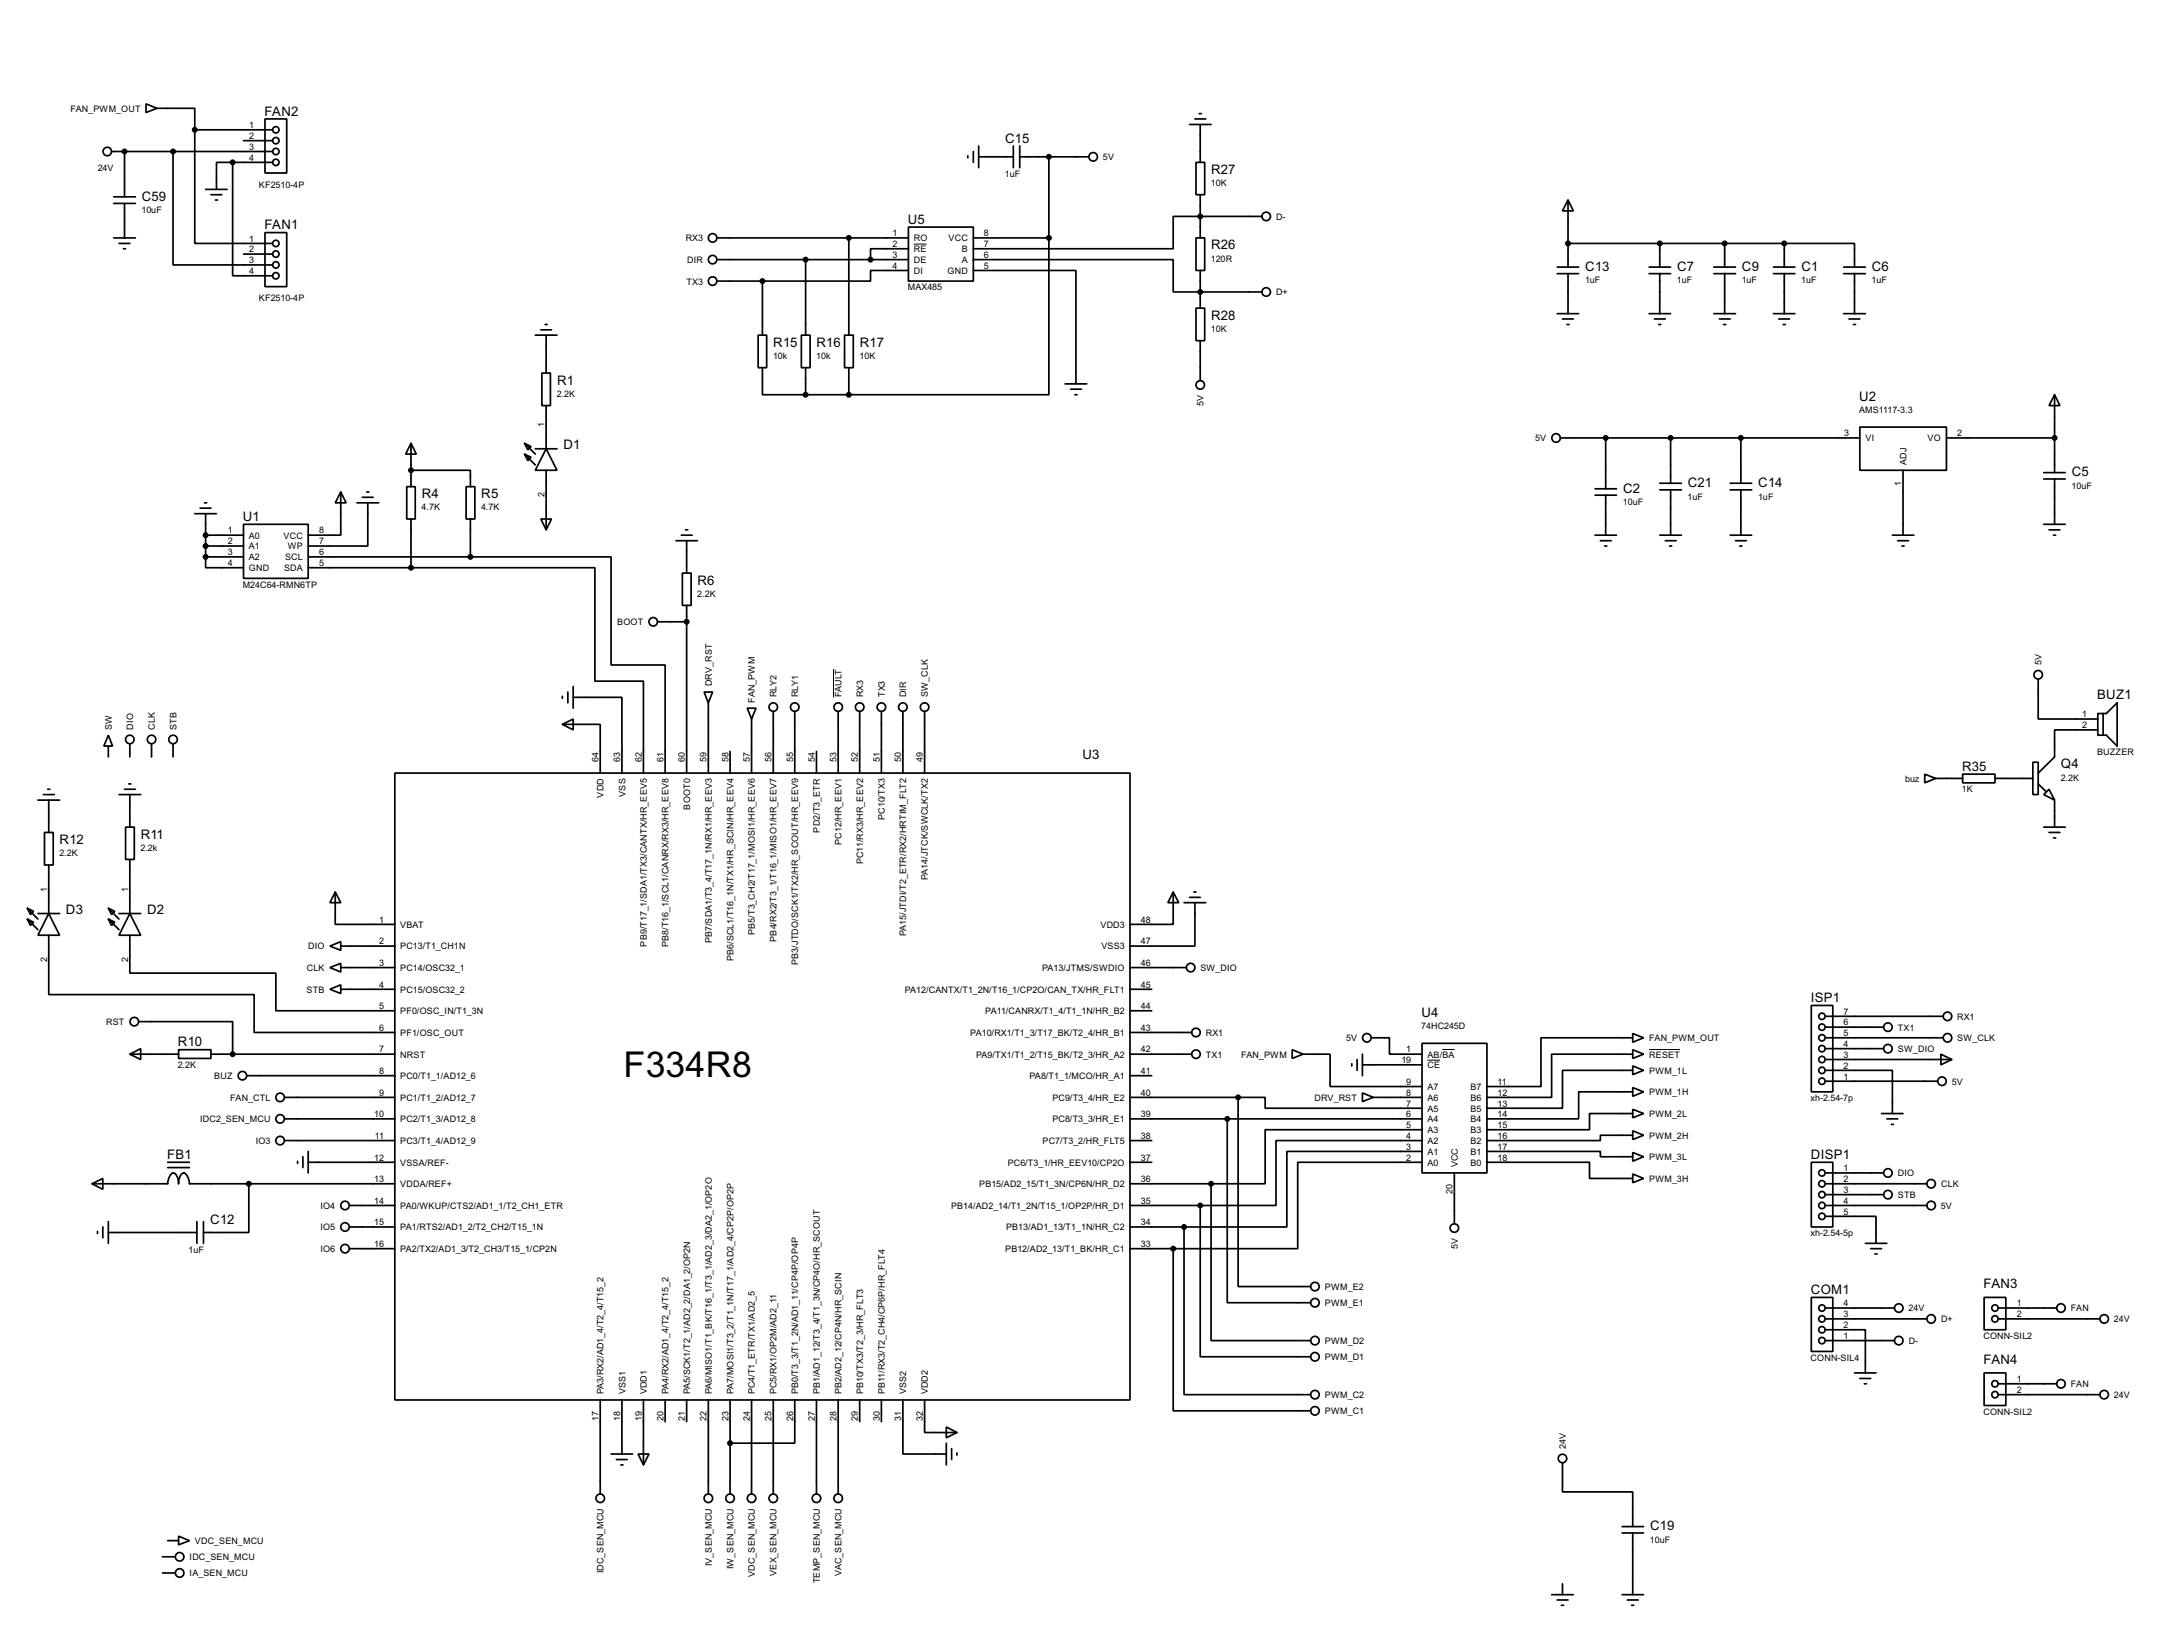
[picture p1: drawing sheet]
<svg xmlns="http://www.w3.org/2000/svg" width="510mm" height="383mm" viewBox="0 0 510 383" stroke-linecap="round" stroke-linejoin="round" font-family="sans-serif">
<g fill="none" stroke="#000" stroke-width=".4">
<path d="M26.2 35.6h37.9M29.3 35.6v10.7M34.3 24.4l2.6 1.1-2.6 1zM36.9 25.5h8.9v5M40.7 35.6v26.7h23.4M45.8 30.5v26.7h18.3M45.8 30.5h18.3M54.7 38.2h-3.8v6.3M54.7 38.2v26.6h9.4M54.7 38.2h9.4M57.2 33.1h6.9M62.3 28h5.1v12.7h-5.1z"/>
<path d="M227.4 36.6v.5M228.7 35.6v2.6M229.9 36.9h8.2M229.9 34.3v5.1M238.1 34.3v5.1M239.6 36.9h16.2M239.6 34.3v5.1M246.4 36.9v19M279.5 29.3h5M280.7 28h2.6M281 38.2h2v7.6h-2zM281.7 26.7h.5"/>
<path d="M282 29.3v8.9M26.7 55.9h5.1M26.7 46.3h5.1M26.7 47.8h5.1M28 57.2h2.5M29 58.5h.5M29.3 47.8v8.1M48.3 44.5h5.1M49.6 45.8h2.5M50.6 47h.5M57.2 59.7h6.9M62.3 54.7h5.1v12.7h-5.1z"/>
<path d="M168.5 55.9h44.9M199.4 55.9v22.9M213.4 53.4h15.3v12.7h-15.3zM213.4 58.5h-8.9v2.5M228.7 55.9h17.7M246.4 55.9v36.9h-47M281 55.9h2v7.7h-2zM282 45.8v10.1M296.5 50.9h-20.9v7.6h-46.9M368.4 47l1.2 2.6h-2.5zM368.4 47v15.8M368.4 57.2h50.8"/>
<path d="M389.9 57.2v5.6M405.2 57.2v5.6M419.2 57.2h16.5v5.6M419.2 57.2v5.6M125.8 78.8h5.1M127.1 77.5h2.5M128.1 76.3h.5M128.3 78.8v8.9M168.5 61h44.9M168.5 66.1h10.6M178.1 78.8h2v7.6h-2zM179.1 66.1v12.7"/>
<path d="M188.3 78.8h2v7.6h-2zM189.3 61v17.8M198.4 78.8h2.1v7.6h-2.1zM213.4 63.6h-8.9v2.5h-25.4M228.7 63.6h24.1v26.6M228.7 61h46.9v7.6h20.9M281 72.4h2v7.7h-2zM282 63.6v8.8M365.8 64.3h5.1M365.8 62.8h5.1M365.8 73.7h5.1M367.1 75h2.5"/>
<path d="M368.1 76.3h.5M368.4 64.3v9.4M387.4 64.3h5.1M387.4 62.8h5.1M387.4 73.7h5.1M388.7 75h2.5M389.7 76.3h.5M389.9 64.3v9.4M402.6 64.3h5.1M402.6 62.8h5.1M402.6 73.7h5.1M403.9 75h2.6"/>
<path d="M404.9 76.3h.5M405.2 64.3v9.4M416.6 64.3h5.1M416.6 62.8h5.1M416.6 73.7h5.1M417.9 75h2.5M418.9 76.3h.5M419.2 64.3v9.4M433.1 64.3h5.1M433.1 62.8h5.1M433.1 73.7h5.1M434.4 75h2.5"/>
<path d="M435.4 76.3h.5M435.7 64.3v9.4M127.3 87.7h2v7.6h-2zM128.3 95.3v10.2M179.1 86.4v6.4h10.2M189.3 86.4v6.4M189.3 92.8h10.1M199.4 86.4v6.4M250.2 90.2h5.1M251.5 91.5h2.6M252.5 92.8h.5M282 80.1v9.4"/>
<path d="M482.7 92.8l1.2 2.5h-2.5zM482.7 92.8v18.3M47 119.4h2.6M48.1 118.2h.5M80.1 115.6l1.2 2.6h-2.5zM80.1 115.6v10.2h-7.7M83.9 118.2h5.1M85.1 116.9h2.6M86.2 115.6h.5M86.4 118.2v10.1h-14M95.6 114.4h2v7.6h-2zM96.6 104.2l1.2 2.5h-2.5z"/>
<path d="M96.6 110.5h13.9v3.9M96.6 104.2v10.2M109.5 114.4h2.1v7.6h-2.1zM123.2 104.2l1.6 .8-.8 .7zM123.2 106.7l1.6 .8-.8 .8zM123.2 104.2l2.6 2.5M123.2 106.7l2.6 2.6M125.8 105.5h5.1M128.3 105.5l2.6 5h-5.1zM128.3 110.5v14M366.6 102.9h70.3M374.7 114.9h5.1"/>
<path d="M374.7 116.4h5.1M377.2 102.9v12M377.2 116.4v9.4M389.9 113.6h5.1M389.9 115.1h5.1M392.5 102.9v10.7M392.5 115.1v10.7M406.5 113.6h5M406.5 115.1h5M409 102.9v10.7M409 115.1v10.7M436.9 100.4h20.4v10.1h-20.4z"/>
<path d="M447.1 110.5v15.3M457.3 102.9h25.4M480.1 111.1h5.1M480.1 112.6h5.1M482.7 112.6v10.6M45.8 120.7h5.1M48.3 130.9v2.5h8.9M48.3 130.9h8.9M48.3 120.7v10.2M48.3 128.3h8.9M48.3 125.8h8.9M57.2 123.2h15.2v12.7h-15.2z"/>
<path d="M72.4 130.9h38.1M72.4 133.4h24.2M96.6 133.4h43.2v26.7h11.4v21.6M96.6 122v11.4M110.5 130.9h33.1v25.4h12.7v25.4M110.5 122v8.9M127.1 122h2.5l-1.3 2.5zM158.8 127.1h5.1M160.1 125.8h2.5M160.3 134.7h2.1v7.6h-2.1zM161.1 124.5h.5M161.3 127.1v7.6"/>
<path d="M374.7 125.8h5.1M376 127.1h2.5M377 128.3h.5M389.9 125.8h5.1M391.2 127.1h2.6M392.2 128.3h.5M406.5 125.8h5M407.7 127.1h2.6M408.7 128.3h.5M444.6 125.8h5M445.8 127.1h2.6M446.8 128.3h.5"/>
<path d="M480.1 123.2h5.1M481.4 124.5h2.5M482.4 125.8h.5M154.5 146.1h6.8M161.3 142.3v39.4M478.8 159.6v9.4h14M25.5 172.8l1 2.5h-2.1zM25.5 175.3v2.6M30.5 174.8v3.1M35.6 174.8v3.1M40.7 174.8v3.1M132.1 170.2l2.6-1.2v2.5z"/>
<path d="M132.1 170.2h8.9v11.5M132.1 163.6v.5M133.4 162.6v2.6M134.7 163.9h11.4v17.8M134.7 161.3v5.1M165.4 162.6h2l-1 2.6zM166.4 165.2v16.5M171.5 176.6v5.1M175.6 166.4h2l-1 2.6zM176.6 169v12.7M181.7 167.2v14.5M186.7 167.2v14.5"/>
<path d="M191.8 176.6v5.1M196.9 167.2v14.5M202 167.2v14.5M207.1 167.2v14.5M212.1 167.2v14.5M217.2 167.2v14.5M477.6 179.1h1.2v7.6h-1.2zM492.8 167.7h1.3v5.1h-1.3zM492.8 171.5h-10.1v6.4l-3.9 3.8M494.1 167.7h.7l2.6-2.5v10.1l-2.6-2.5h-.7M8.9 188h5.1M10.2 186.7h2.6"/>
<path d="M10.5 195.6h2v7.7h-2zM11.2 185.5h.5M11.5 188v7.6M28 186.7h5.1M29.3 185.5h2.5M29.5 194.4h2.1v7.6h-2.1zM30.3 184.2h.5M30.5 186.7v7.7M92.8 181.7h172.7v147.3h-172.7zM452.2 181.9l2.5 1-2.5 1.1zM454.7 182.9h6.4M461.1 181.9h7.6v2.1h-7.6z"/>
<path d="M468.7 182.9h8.9M478.8 184.2l1.8 1.8M480.1 186.7l1.3-1.2 1.3 2.5zM480.1 194.4h5.1M481.4 195.6h2.5M482.4 196.9h.5M482.7 188v6.4M6.4 213.4l1.5 .8-.7 .7zM6.4 216l1.5 .7-.7 .8zM6.4 213.4l2.5 2.6M6.4 216l2.5 2.5M8.9 214.7h5.1"/>
<path d="M11.5 214.7l2.5 5.1h-5.1zM11.5 219.8v13.9h48.2v8.9h33.1M11.5 203.3v11.4M25.5 213.4l1.5 .8-.8 .7zM25.5 216l1.5 .7-.8 .8zM25.5 213.4l2.5 2.6M25.5 216l2.5 2.5M28 214.7h5.1M30.5 214.7l2.6 5.1h-5.1zM30.5 219.8v8.9h34.3v8.8h28M30.5 202v12.7M78.8 209.6l1.3 2.5h-2.6z"/>
<path d="M78.8 209.6v7.6h14M275.6 209.6l1.3 2.5h-2.5zM275.6 209.6v7.6h-10.1M278.2 212.1h5.1M279.5 210.9h2.5M280.5 209.6h.5M280.7 212.1v10.2h-15.2M77.5 222.3l2.6-1v2zM77.5 227.4l2.6-1v2zM77.5 232.5l2.6-1.1v2.1zM80.1 227.4h12.7M80.1 222.3h12.7"/>
<path d="M80.1 232.5h12.7M265.5 227.4h13.2M265.5 232.5h5.1M265.5 237.5h5.1M425.5 236.3h5.1v20.3h-5.1zM428.8 238.8h27.7M30.5 247.7l2.6-1.3v2.6zM30.5 247.7h11.5M32.6 240.1h22.1v7.6M42 246.7h7.6v2h-7.6zM49.6 247.7h43.2M58 252.8h34.8"/>
<path d="M66.9 257.9h25.9M265.5 247.7h14.5M265.5 257.9h25.4M265.5 252.8h5.1M265.5 242.6h14.5M290.9 257.9h6.3v2.5h36.9M290.9 257.9v44.4h17M303.6 246.7l2.5 1-2.5 1zM306.1 247.7h6.4v7.6h21.6M317.6 250v.5M318.8 249v2.5M320.1 256.8l2.5 1.1-2.5 1z"/>
<path d="M320.1 250.2h14M320.1 247.7v5.1M322.1 243.9h4.3v3.8h7.7M322.6 257.9h11.5M334.1 245.2h15.2v30.4h-15.2zM383.6 255.6l2.5 1-2.5 1zM383.6 250.5l2.5 1-2.5 1zM383.6 246.7l2.5 1-2.5 1zM383.6 242.9l2.5 1-2.5 1zM383.6 256.6h-12.7v6.3h-21.6M383.6 251.5h-16.5v8.9h-17.8M383.6 247.7h-19.1v10.2h-15.2"/>
<path d="M383.6 243.9h-21.6v11.4h-12.7M428.8 251.5h15.8v10.2M428.8 241.4h13.7M428.8 243.9h27.7M428.8 246.4h13.7M428.8 254.1h26.4M428.8 249h29.7M456 247.7l2.5 1.3-2.5 1.2zM21.6 278.2l2.6-1.3v2.6zM21.6 278.2h17.8l.2-1.3a1.82 1.82 0 0 1 1.1-1.3 2.31 2.31 0 0 1 1.3 2.6v-.7a2.08 2.08 0 0 1 1.2-1.9 2.76 2.76 0 0 1 1.3 2.6h48.3M39.4 273.1h5.1M39.4 274.4h5.1"/>
<path d="M58.5 278.2v11.4h-10.7M66.9 268h25.9M66.9 262.9h25.9M69.9 272.9v.5M71.2 271.8v2.6M72.4 273.1h20.4M72.4 270.6v5M265.5 273.1h5.1M265.5 268h5.1M265.5 262.9h68.6M265.5 278.2h19M284.5 278.2v36.8h23.4"/>
<path d="M288.3 262.9v43.2h19.6M334.1 265.5h-36.9v12.7h-12.7M334.1 268h-34.3v15.3h-17.8M334.1 273.1h-29.2v20.3h-29.3M334.1 270.6h-31.8v17.7h-24.1M341.7 275.6v12M349.3 273.1h24.1v3.8h10.2M349.3 270.6h26.7v1.2h7.6M383.6 275.9l2.5 1-2.5 1zM383.6 270.8l2.5 1-2.5 1.1zM383.6 265.7l2.5 1.1-2.5 1zM383.6 260.7l2.5 1-2.5 1z"/>
<path d="M383.6 266.8h-7.6v1.2h-26.7M383.6 261.7h-10.2v3.8h-24.1M425.5 273.1h5.1v15.2h-5.1zM428.8 278.2h23.9M428.8 275.6h13.7M442 261.7h5.1M443.3 262.9h2.5M444.3 264.2h.5M22.9 289.4v.5M24.2 288.3v2.6M25.5 289.6h20.8M25.5 287.1v5.1"/>
<path d="M46.3 287.1v5.1M47.8 287.1v5.1M82.1 283.3h10.7M82.1 288.3h10.7M82.1 293.4h10.7M265.5 283.3h16.5M265.5 288.3h12.7M265.5 293.4h10.1M275.6 293.4v38.1h32.3M278.2 288.3v39.4h29.7M282 283.3v35.5h25.9M428.8 285.8h11.9v6.4"/>
<path d="M428.8 283.3h23.9M428.8 280.7h13.7M438.2 292.2h5.1M439.5 293.4h2.5M440.5 294.7h.5M425.5 304.9h5.1v12.7h-5.1zM428.8 312.5h9.4v10.1M428.8 307.4h16.3M428.8 309.9h23.9M428.8 315h16.3M466.1 304.9h5.1v7.6h-5.1zM469.4 307.4h13.8"/>
<path d="M469.4 309.9h23.9M141 329v22.1M146.1 329v12.7M151.2 329v15.2M156.3 329v5.1M161.3 329v5.1M166.4 329v22.1M171.5 329v22.1M176.6 329v22.1M181.7 329v22.1M186.7 329v10.1h-15.2M191.8 329v22.1"/>
<path d="M196.9 329v22.1M202 329v5.1M207.1 329v5.1M212.1 329v12.7h10.2M217.2 329v7.6h7.6M222.3 335.3l2.5 1.3-2.5 1.3zM222.3 339.1v5.1M435.7 322.6h5M436.9 323.9h2.6M438 325.2h.5M466.1 322.6h5.1v7.7h-5.1zM469.4 325.2h13.8"/>
<path d="M469.4 327.7h23.9M143.6 341.7h5M144.8 343h2.6M145.9 344.2h.5M149.9 341.7h2.6l-1.3 2.5zM223.6 340.4v2.6M224.8 341.4v.5M367.1 343.7v6.9h16.5v8.1M381.1 358.7h5M38.2 365.8h3M38.2 369.6h3M39.4 362h2.6"/>
<path d="M42 361l2.5 1-2.5 1zM364.5 374.7h5.1M365.8 376h2.6M366.8 377.2h.5M367.1 372.2v2.5M381.1 374.7h5M381.1 360.2h5M382.3 376h2.6M383.3 377.2h.5M383.6 360.2v14.5"/>
<circle cx="25.2" cy="35.6" r="1"/>
<circle cx="64.8" cy="30.5" r=".75"/>
<circle cx="64.8" cy="33.1" r=".75"/>
<circle cx="64.8" cy="38.2" r=".75"/>
<circle cx="64.8" cy="35.6" r=".75"/>
<circle cx="256.8" cy="36.9" r="1"/>
<circle cx="64.8" cy="57.2" r=".75"/>
<circle cx="64.8" cy="59.7" r=".75"/>
<circle cx="167.4" cy="55.9" r="1"/>
<circle cx="297.4" cy="50.9" r="1"/>
<circle cx="64.8" cy="64.8" r=".75"/>
<circle cx="64.8" cy="62.3" r=".75"/>
<circle cx="167.4" cy="61" r="1"/>
<circle cx="167.4" cy="66.1" r="1"/>
<circle cx="297.4" cy="68.6" r="1"/>
<circle cx="281.9" cy="90.5" r="1"/>
<circle cx="365.5" cy="102.9" r="1"/>
<circle cx="153.4" cy="146.1" r="1"/>
<circle cx="478.8" cy="158.6" r="1"/>
<circle cx="30.5" cy="173.8" r="1"/>
<circle cx="35.6" cy="173.8" r="1"/>
<circle cx="40.6" cy="173.8" r="1"/>
<circle cx="181.6" cy="166.2" r="1"/>
<circle cx="186.7" cy="166.2" r="1"/>
<circle cx="196.9" cy="166.2" r="1"/>
<circle cx="201.9" cy="166.2" r="1"/>
<circle cx="207" cy="166.2" r="1"/>
<circle cx="212.1" cy="166.2" r="1"/>
<circle cx="217.2" cy="166.2" r="1"/>
<circle cx="279.7" cy="227.4" r="1"/>
<circle cx="428" cy="238.8" r=".75"/>
<circle cx="457.5" cy="238.8" r="1"/>
<circle cx="31.5" cy="240.1" r="1"/>
<circle cx="56.9" cy="252.8" r="1"/>
<circle cx="65.8" cy="257.9" r="1"/>
<circle cx="280.9" cy="247.7" r="1"/>
<circle cx="280.9" cy="242.6" r="1"/>
<circle cx="321.1" cy="243.9" r="1"/>
<circle cx="428" cy="251.5" r=".75"/>
<circle cx="428" cy="249" r=".75"/>
<circle cx="428" cy="246.4" r=".75"/>
<circle cx="428" cy="241.4" r=".75"/>
<circle cx="428" cy="254.1" r=".75"/>
<circle cx="428" cy="243.9" r=".75"/>
<circle cx="443.5" cy="246.4" r="1"/>
<circle cx="443.5" cy="241.4" r="1"/>
<circle cx="456.2" cy="254.1" r="1"/>
<circle cx="457.5" cy="243.9" r="1"/>
<circle cx="65.8" cy="268" r="1"/>
<circle cx="65.8" cy="262.9" r="1"/>
<circle cx="428" cy="275.6" r=".75"/>
<circle cx="428" cy="278.2" r=".75"/>
<circle cx="443.5" cy="275.6" r="1"/>
<circle cx="453.6" cy="278.2" r="1"/>
<circle cx="81" cy="283.3" r="1"/>
<circle cx="81" cy="288.3" r="1"/>
<circle cx="81" cy="293.4" r="1"/>
<circle cx="341.6" cy="288.6" r="1"/>
<circle cx="428" cy="283.3" r=".75"/>
<circle cx="428" cy="280.7" r=".75"/>
<circle cx="428" cy="285.8" r=".75"/>
<circle cx="443.5" cy="280.7" r="1"/>
<circle cx="453.6" cy="283.3" r="1"/>
<circle cx="308.9" cy="302.3" r="1"/>
<circle cx="308.9" cy="306.1" r="1"/>
<circle cx="308.9" cy="315" r="1"/>
<circle cx="308.9" cy="318.8" r="1"/>
<circle cx="428" cy="315" r=".75"/>
<circle cx="428" cy="312.5" r=".75"/>
<circle cx="428" cy="309.9" r=".75"/>
<circle cx="428" cy="307.4" r=".75"/>
<circle cx="446" cy="315" r="1"/>
<circle cx="446" cy="307.4" r="1"/>
<circle cx="453.6" cy="309.9" r="1"/>
<circle cx="468.6" cy="309.9" r=".75"/>
<circle cx="468.6" cy="307.4" r=".75"/>
<circle cx="484.1" cy="307.4" r="1"/>
<circle cx="494.3" cy="309.9" r="1"/>
<circle cx="308.9" cy="327.7" r="1"/>
<circle cx="308.9" cy="331.5" r="1"/>
<circle cx="468.6" cy="325.2" r=".75"/>
<circle cx="468.6" cy="327.7" r=".75"/>
<circle cx="484.1" cy="325.2" r="1"/>
<circle cx="494.3" cy="327.7" r="1"/>
<circle cx="141" cy="352.1" r="1"/>
<circle cx="166.4" cy="352.1" r="1"/>
<circle cx="171.5" cy="352.1" r="1"/>
<circle cx="176.5" cy="352.1" r="1"/>
<circle cx="181.6" cy="352.1" r="1"/>
<circle cx="191.8" cy="352.1" r="1"/>
<circle cx="196.9" cy="352.1" r="1"/>
<circle cx="367" cy="342.7" r="1"/>
<circle cx="42.2" cy="369.6" r="1"/>
<circle cx="42.2" cy="365.8" r="1"/>
</g>
<circle cx="29.3" cy="35.6" r=".2" fill="#000"/>
<g fill="#000" stroke="#000" stroke-width=".4">
<circle cx="29.2" cy="35.6" r=".5"/>
<circle cx="40.6" cy="35.6" r=".5"/>
<circle cx="45.7" cy="30.5" r=".5"/>
<circle cx="54.6" cy="38.2" r=".5"/>
<circle cx="246.4" cy="36.9" r=".5"/>
<circle cx="199.4" cy="55.9" r=".5"/>
<circle cx="246.4" cy="55.9" r=".5"/>
<circle cx="281.9" cy="50.9" r=".5"/>
<circle cx="368.3" cy="57.2" r=".5"/>
<circle cx="389.9" cy="57.2" r=".5"/>
<circle cx="405.1" cy="57.2" r=".5"/>
<circle cx="419.1" cy="57.2" r=".5"/>
<circle cx="179.1" cy="66.1" r=".5"/>
<circle cx="189.2" cy="61" r=".5"/>
<circle cx="204.5" cy="61" r=".5"/>
<circle cx="281.9" cy="68.6" r=".5"/>
<circle cx="189.2" cy="92.8" r=".5"/>
<circle cx="199.4" cy="92.8" r=".5"/>
<circle cx="96.5" cy="110.5" r=".5"/>
<circle cx="377.2" cy="102.9" r=".5"/>
<circle cx="392.4" cy="102.9" r=".5"/>
<circle cx="408.9" cy="102.9" r=".5"/>
<circle cx="482.6" cy="102.9" r=".5"/>
<circle cx="48.3" cy="130.9" r=".5"/>
<circle cx="48.3" cy="128.3" r=".5"/>
<circle cx="48.3" cy="125.8" r=".5"/>
<circle cx="96.5" cy="133.4" r=".5"/>
<circle cx="110.5" cy="130.9" r=".5"/>
<circle cx="161.3" cy="146.1" r=".5"/>
<circle cx="54.6" cy="247.7" r=".5"/>
<circle cx="290.8" cy="257.9" r=".5"/>
<circle cx="58.4" cy="278.2" r=".5"/>
<circle cx="284.5" cy="278.2" r=".5"/>
<circle cx="288.3" cy="262.9" r=".5"/>
<circle cx="275.6" cy="293.4" r=".5"/>
<circle cx="278.1" cy="288.3" r=".5"/>
<circle cx="281.9" cy="283.3" r=".5"/>
<circle cx="171.5" cy="339.1" r=".5"/>
</g>
<path d="M214.7 57.4h3M195.8 157.2v6.7M335.3 249.1h3M338.8 246.6h2.9M387.4 246.6h7.3" fill="none" stroke="#000" stroke-width=".23"/>
<text font-size="9.4" x="146.4" y="253">F334R8</text>
<g font-size="3.5">
<text x="62.1" y="27.2">FAN2</text>
<text x="236.1" y="33.5">C15</text>
<text x="284.5" y="40.9">R27</text>
<text x="33.3" y="47.2">C59</text>
<text x="62.1" y="53.9">FAN1</text>
<text x="213.3" y="52.6">U5</text>
<text x="284.5" y="58.6">R26</text>
<text x="372.4" y="63.7">C13</text>
<text x="394" y="63.7">C7</text>
<text x="409.2" y="63.7">C9</text>
<text x="423.2" y="63.7">C1</text>
<text x="439.7" y="63.7">C6</text>
<text x="284.5" y="75.1">R28</text>
<text x="181.7" y="81.5">R15</text>
<text x="191.8" y="81.5">R16</text>
<text x="202" y="81.5">R17</text>
<text x="130.9" y="90.3">R1</text>
<text x="436.8" y="94.2">U2</text>
<text x="132.4" y="105.6">D1</text>
<text x="486.7" y="112">C5</text>
<text x="99.1" y="117.1">R4</text>
<text x="113.1" y="117.1">R5</text>
<text x="381.3" y="115.7">C2</text>
<text x="396.5" y="114.5">C21</text>
<text x="413.1" y="114.5">C14</text>
<text x="57.1" y="122.4">U1</text>
<text x="163.9" y="137.4">R6</text>
<text x="492.7" y="164.4">BUZ1</text>
<text x="254.3" y="178.3">U3</text>
<text x="460.9" y="181.1">R35</text>
<text x="484.2" y="180.6">Q4</text>
<text x="33.1" y="197.1">R11</text>
<text x="14" y="198.3">R12</text>
<text x="15.5" y="214.8">D3</text>
<text x="34.6" y="214.8">D2</text>
<text x="333.9" y="239">U4</text>
<text x="425.4" y="235.5">ISP1</text>
<text x="41.8" y="245.9">R10</text>
<text x="39.3" y="272.3">FB1</text>
<text x="425.4" y="272.3">DISP1</text>
<text x="49.4" y="287.5">C12</text>
<text x="425.4" y="304.1">COM1</text>
<text x="466" y="302.8">FAN3</text>
<text x="466" y="320.6">FAN4</text>
<text x="387.7" y="359.6">C19</text>
</g>
<g font-size="2.4">
<text x="16.5" y="26.2">FAN_PWM_OUT</text>
<text x="58.6" y="30.1">1</text>
<text x="58.6" y="32.7">2</text>
<text x="58.6" y="35.2">3</text>
<text x="23" y="40.2">24V</text>
<text x="58.6" y="37.7">4</text>
<text x="236.1" y="41.6">1uF</text>
<text x="259.1" y="37.7">5V</text>
<text x="60.8" y="44.1">KF2510-4P</text>
<text x="284.5" y="43.7">10K</text>
<text x="33.3" y="50.1">10uF</text>
<text x="299.8" y="51.6">D-</text>
<text x="58.6" y="56.8">1</text>
<text x="58.6" y="59.3">2</text>
<text x="161.1" y="56.7">RX3</text>
<text x="209.7" y="55.5">1</text>
<text x="209.7" y="58.1">2</text>
<text x="214.7" y="56.7">RO</text>
<text x="214.7" y="59.3">RE</text>
<text x="222.8" y="56.7">VCC</text>
<text x="225.9" y="59.3">B</text>
<text x="231.2" y="55.5">8</text>
<text x="231.2" y="58.1">7</text>
<text x="58.6" y="61.9">3</text>
<text x="58.6" y="64.4">4</text>
<text x="161.4" y="61.8">DIR</text>
<text x="209.7" y="60.6">3</text>
<text x="209.7" y="63.1">4</text>
<text x="214.7" y="61.8">DE</text>
<text x="214.7" y="64.3">DI</text>
<text x="222.6" y="64.3">GND</text>
<text x="225.9" y="61.8">A</text>
<text x="231.2" y="60.6">6</text>
<text x="231.2" y="63.1">5</text>
<text x="284.5" y="61.5">120R</text>
<text x="60.8" y="70.8">KF2510-4P</text>
<text x="161.3" y="66.9">TX3</text>
<text x="213.2" y="68.3">MAX485</text>
<text x="299.8" y="69.4">D+</text>
<text x="372.4" y="66.6">1uF</text>
<text x="394" y="66.6">1uF</text>
<text x="409.2" y="66.6">1uF</text>
<text x="423.2" y="66.6">1uF</text>
<text x="439.7" y="66.6">1uF</text>
<text x="284.5" y="78.1">10K</text>
<text x="181.6" y="84.4">10k</text>
<text x="191.8" y="84.4">10k</text>
<text x="201.9" y="84.4">10K</text>
<text x="130.8" y="93.2">2.2K</text>
<text x="282.8" y="95.3" transform="rotate(-90 282.8 95.3)">5V</text>
<text x="127.9" y="100.4" transform="rotate(-90 127.9 100.4)">1</text>
<text x="436.7" y="97.1">AMS1117-3.3</text>
<text x="360.7" y="103.7">5V</text>
<text x="433.2" y="102.5">3</text>
<text x="438.2" y="103.7">VI</text>
<text x="452.8" y="103.7">VO</text>
<text x="459.8" y="102.5">2</text>
<text x="447.9" y="109.2" transform="rotate(-90 447.9 109.2)">ADJ</text>
<text x="99.1" y="119.9">4.7K</text>
<text x="113" y="119.9">4.7K</text>
<text x="127.9" y="116.8" transform="rotate(-90 127.9 116.8)">2</text>
<text x="381.3" y="118.6">10uF</text>
<text x="396.5" y="117.4">1uF</text>
<text x="413" y="117.4">1uF</text>
<text x="446.6" y="114.2" transform="rotate(-90 446.6 114.2)">1</text>
<text x="486.7" y="114.9">10uF</text>
<text x="53.5" y="125.4">1</text>
<text x="75" y="125.4">8</text>
<text x="53.5" y="127.9">2</text>
<text x="53.5" y="130.5">3</text>
<text x="58.5" y="126.6">A0</text>
<text x="58.5" y="129.1">A1</text>
<text x="58.5" y="131.7">A2</text>
<text x="66.6" y="126.6">VCC</text>
<text x="67" y="131.7">SCL</text>
<text x="67.6" y="129.1">WP</text>
<text x="75" y="127.9">7</text>
<text x="75" y="130.5">6</text>
<text x="53.5" y="133">4</text>
<text x="58.5" y="134.2">GND</text>
<text x="66.7" y="134.2">SDA</text>
<text x="75" y="133">5</text>
<text x="57" y="138.1">M24C64-RMN6TP</text>
<text x="163.8" y="140.3">2.2K</text>
<text x="145" y="146.9">BOOT</text>
<text x="167.2" y="161.3" transform="rotate(-90 167.2 161.3)">DRV_RST</text>
<text x="479.6" y="156.3" transform="rotate(-90 479.6 156.3)">5V</text>
<text x="177.4" y="165.1" transform="rotate(-90 177.4 165.1)">FAN_PWM</text>
<text x="182.5" y="163.8" transform="rotate(-90 182.5 163.8)">RLY2</text>
<text x="187.5" y="163.8" transform="rotate(-90 187.5 163.8)">RLY1</text>
<text x="197.7" y="163.8" transform="rotate(-90 197.7 163.8)">FAULT</text>
<text x="202.8" y="163.8" transform="rotate(-90 202.8 163.8)">RX3</text>
<text x="207.9" y="163.8" transform="rotate(-90 207.9 163.8)">TX3</text>
<text x="212.9" y="163.8" transform="rotate(-90 212.9 163.8)">DIR</text>
<text x="218" y="163.8" transform="rotate(-90 218 163.8)">SW_CLK</text>
<text x="26.3" y="171.5" transform="rotate(-90 26.3 171.5)">SW</text>
<text x="31.3" y="171.5" transform="rotate(-90 31.3 171.5)">DIO</text>
<text x="36.4" y="171.5" transform="rotate(-90 36.4 171.5)">CLK</text>
<text x="41.5" y="171.5" transform="rotate(-90 41.5 171.5)">STB</text>
<text x="489.1" y="168.6">1</text>
<text x="489.1" y="171.1">2</text>
<text x="140.6" y="179.1" transform="rotate(-90 140.6 179.1)">64</text>
<text x="145.7" y="179.1" transform="rotate(-90 145.7 179.1)">63</text>
<text x="150.8" y="179.1" transform="rotate(-90 150.8 179.1)">62</text>
<text x="155.9" y="179.1" transform="rotate(-90 155.9 179.1)">61</text>
<text x="160.9" y="179.1" transform="rotate(-90 160.9 179.1)">60</text>
<text x="166" y="179.1" transform="rotate(-90 166 179.1)">59</text>
<text x="171.1" y="179.1" transform="rotate(-90 171.1 179.1)">58</text>
<text x="176.2" y="179.1" transform="rotate(-90 176.2 179.1)">57</text>
<text x="181.3" y="179.1" transform="rotate(-90 181.3 179.1)">56</text>
<text x="186.3" y="179.1" transform="rotate(-90 186.3 179.1)">55</text>
<text x="191.4" y="179.1" transform="rotate(-90 191.4 179.1)">54</text>
<text x="196.5" y="179.1" transform="rotate(-90 196.5 179.1)">53</text>
<text x="201.6" y="179.1" transform="rotate(-90 201.6 179.1)">52</text>
<text x="206.7" y="179.1" transform="rotate(-90 206.7 179.1)">51</text>
<text x="211.7" y="179.1" transform="rotate(-90 211.7 179.1)">50</text>
<text x="216.8" y="179.1" transform="rotate(-90 216.8 179.1)">49</text>
<text x="492.6" y="177.5">BUZZER</text>
<text x="447.6" y="183.7">buz</text>
<text x="484.1" y="183.4">2.2K</text>
<text x="141.8" y="187.4" transform="rotate(-90 141.8 187.4)">VDD</text>
<text x="146.9" y="187.2" transform="rotate(-90 146.9 187.2)">VSS</text>
<text x="162.1" y="190.2" transform="rotate(-90 162.1 190.2)">BOOT0</text>
<text x="460.9" y="186.2">1K</text>
<text x="192.6" y="195.6" transform="rotate(-90 192.6 195.6)">PD2/T3_ETR</text>
<text x="207.9" y="192.7" transform="rotate(-90 207.9 192.7)">PC10/TX3</text>
<text x="14" y="201.2">2.2K</text>
<text x="33" y="200">2.2k</text>
<text x="197.7" y="198.5" transform="rotate(-90 197.7 198.5)">PC12/HR_EEV1</text>
<text x="202.8" y="203.1" transform="rotate(-90 202.8 203.1)">PC11/RX3/HR_EEV2</text>
<text x="11.1" y="209.6" transform="rotate(-90 11.1 209.6)">1</text>
<text x="30.1" y="209.6" transform="rotate(-90 30.1 209.6)">1</text>
<text x="218" y="206.9" transform="rotate(-90 218 206.9)">PA14/JTCK/SWCLK/TX2</text>
<text x="89.1" y="216.8">1</text>
<text x="89.1" y="221.9">2</text>
<text x="94" y="218">VBAT</text>
<text x="167.2" y="221.7" transform="rotate(-90 167.2 221.7)">PB7/SDA1/T3_4/T17_1N/RX1/HR_EEV3</text>
<text x="177.4" y="219.7" transform="rotate(-90 177.4 219.7)">PB5/T3_CH2/T17_1/MOSI1/HR_EEV6</text>
<text x="182.5" y="221.3" transform="rotate(-90 182.5 221.3)">PB4/RX2/T3_1/T16_1/MISO1/HR_EEV7</text>
<text x="212.9" y="220" transform="rotate(-90 212.9 220)">PA15/JTDI/T2_ETR/RX2/HRTIM_FLT2</text>
<text x="258.5" y="218">VDD3</text>
<text x="268" y="221.9">47</text>
<text x="268" y="216.8">48</text>
<text x="11" y="226" transform="rotate(-90 11 226)">2</text>
<text x="30.1" y="226" transform="rotate(-90 30.1 226)">2</text>
<text x="72.4" y="223.1">DIO</text>
<text x="89.1" y="227">3</text>
<text x="94" y="223.1">PC13/T1_CH1N</text>
<text x="152" y="222.4" transform="rotate(-90 152 222.4)">PB9/T17_1/SDA1/TX3/CANTX/HR_EEV5</text>
<text x="157" y="222.6" transform="rotate(-90 157 222.6)">PB8/T16_1/SCL1/CANRX/RX3/HR_EEV8</text>
<text x="172.3" y="225.9" transform="rotate(-90 172.3 225.9)">PB6/SCL1/T16_1N/TX1/HR_SCIN/HR_EEV4</text>
<text x="187.5" y="226.7" transform="rotate(-90 187.5 226.7)">PB3/JTDO/SCK1/TX2/HR_SCOUT/HR_EEV9</text>
<text x="258.7" y="223.1">VSS3</text>
<text x="268" y="227">46</text>
<text x="72" y="233.3">STB</text>
<text x="72.1" y="228.2">CLK</text>
<text x="89.1" y="232.1">4</text>
<text x="94" y="228.2">PC14/OSC32_1</text>
<text x="94" y="233.3">PC15/OSC32_2</text>
<text x="212.5" y="233.3">PA12/CANTX/T1_2N/T16_1/CP2O/CAN_TX/HR_FLT1</text>
<text x="244.8" y="228.2">PA13/JTMS/SWDIO</text>
<text x="268" y="232.1">45</text>
<text x="282" y="228.2">SW_DIO</text>
<text x="89.1" y="237.1">5</text>
<text x="94" y="238.3">PF0/OSC_IN/T1_3N</text>
<text x="231.4" y="238.3">PA11/CANRX/T1_4/T1_1N/HR_B2</text>
<text x="268" y="237.1">44</text>
<text x="433.1" y="238.4">7</text>
<text x="459.8" y="239.6">RX1</text>
<text x="24.9" y="240.9">RST</text>
<text x="89.1" y="242.2">6</text>
<text x="94" y="243.4">PF1/OSC_OUT</text>
<text x="227.9" y="243.4">PA10/RX1/T1_3/T17_BK/T2_4/HR_B1</text>
<text x="268" y="242.2">43</text>
<text x="283.3" y="243.4">RX1</text>
<text x="316.2" y="244.7">5V</text>
<text x="333.9" y="241.9">74HC245D</text>
<text x="387.4" y="244.7">FAN_PWM_OUT</text>
<text x="433.1" y="243.5">5</text>
<text x="433.1" y="241">6</text>
<text x="445.8" y="242.2">TX1</text>
<text x="459.8" y="244.7">SW_CLK</text>
<text x="41.8" y="250.9">2.2K</text>
<text x="89.1" y="247.3">7</text>
<text x="94" y="248.5">NRST</text>
<text x="229.3" y="248.5">PA9/TX1/T1_2/T15_BK/T2_3/HR_A2</text>
<text x="268" y="247.3">42</text>
<text x="283.3" y="248.5">TX1</text>
<text x="291.5" y="248.5">FAN_PWM</text>
<text x="329.2" y="249.8">19</text>
<text x="330.4" y="247.3">1</text>
<text x="335.3" y="251">CE</text>
<text x="335.3" y="248.5">AB/BA</text>
<text x="387.4" y="248.5">RESET</text>
<text x="433.1" y="251.1">2</text>
<text x="433.1" y="248.6">3</text>
<text x="433.1" y="246">4</text>
<text x="445.8" y="247.2">SW_DIO</text>
<text x="50.3" y="253.6">BUZ</text>
<text x="89.1" y="252.4">8</text>
<text x="89.1" y="257.5">9</text>
<text x="94" y="253.6">PC0/T1_1/AD12_6</text>
<text x="241.8" y="253.6">PA8/T1_1/MCO/HR_A1</text>
<text x="268" y="252.4">41</text>
<text x="268" y="257.5">40</text>
<text x="330.4" y="257.5">8</text>
<text x="330.4" y="254.9">9</text>
<text x="335.3" y="256.1">A7</text>
<text x="345.4" y="256.1">B7</text>
<text x="351.8" y="257.5">12</text>
<text x="351.8" y="254.9">11</text>
<text x="387.4" y="257.4">PWM_1H</text>
<text x="387.4" y="252.3">PWM_1L</text>
<text x="433.1" y="253.7">1</text>
<text x="458.5" y="254.9">5V</text>
<text x="47" y="263.7">IDC2_SEN_MCU</text>
<text x="54.1" y="258.7">FAN_CTL</text>
<text x="87.9" y="262.5">10</text>
<text x="94" y="258.7">PC1/T1_2/AD12_7</text>
<text x="94" y="263.7">PC2/T1_3/AD12_8</text>
<text x="247.2" y="263.7">PC8/T3_3/HR_E1</text>
<text x="247.2" y="258.7">PC9/T3_4/HR_E2</text>
<text x="268" y="262.5">39</text>
<text x="308.8" y="258.7">DRV_RST</text>
<text x="330.4" y="262.5">6</text>
<text x="330.4" y="260">7</text>
<text x="335.3" y="263.7">A4</text>
<text x="335.3" y="261.2">A5</text>
<text x="335.3" y="258.7">A6</text>
<text x="345.4" y="263.7">B4</text>
<text x="345.4" y="261.2">B5</text>
<text x="345.4" y="258.7">B6</text>
<text x="351.8" y="262.5">14</text>
<text x="351.8" y="260">13</text>
<text x="387.4" y="262.5">PWM_2L</text>
<text x="425.3" y="258.8">xh-2.54-7p</text>
<text x="60.1" y="268.8">IO3</text>
<text x="88.1" y="267.6">11</text>
<text x="94" y="268.8">PC3/T1_4/AD12_9</text>
<text x="244.9" y="268.8">PC7/T3_2/HR_FLT5</text>
<text x="268" y="267.6">38</text>
<text x="330.4" y="267.6">4</text>
<text x="330.4" y="265.1">5</text>
<text x="335.3" y="268.8">A2</text>
<text x="335.3" y="266.3">A3</text>
<text x="345.4" y="268.8">B2</text>
<text x="345.4" y="266.3">B3</text>
<text x="351.8" y="267.6">16</text>
<text x="351.8" y="265.1">15</text>
<text x="387.4" y="267.6">PWM_2H</text>
<text x="87.9" y="272.7">12</text>
<text x="94" y="273.9">VSSA/REF-</text>
<text x="236.7" y="273.9">PC6/T3_1/HR_EEV10/CP2O</text>
<text x="268" y="272.7">37</text>
<text x="330.4" y="272.7">2</text>
<text x="330.4" y="270.2">3</text>
<text x="335.3" y="273.9">A0</text>
<text x="335.3" y="271.4">A1</text>
<text x="342.5" y="274.3" transform="rotate(-90 342.5 274.3)">VCC</text>
<text x="345.4" y="273.9">B0</text>
<text x="345.4" y="271.4">B1</text>
<text x="351.8" y="272.7">18</text>
<text x="351.8" y="270.2">17</text>
<text x="387.4" y="272.6">PWM_3L</text>
<text x="433.1" y="275.2">1</text>
<text x="87.9" y="277.8">13</text>
<text x="94" y="279">VDDA/REF+</text>
<text x="230" y="279">PB15/AD2_15/T1_3N/CP6N/HR_D2</text>
<text x="268" y="277.8">36</text>
<text x="341.3" y="280.5" transform="rotate(-90 341.3 280.5)">20</text>
<text x="387.4" y="277.7">PWM_3H</text>
<text x="433.1" y="277.8">2</text>
<text x="433.1" y="280.3">3</text>
<text x="445.8" y="276.4">DIO</text>
<text x="445.8" y="281.5">STB</text>
<text x="456" y="279">CLK</text>
<text x="75.3" y="284.1">IO4</text>
<text x="87.9" y="282.9">14</text>
<text x="87.9" y="287.9">15</text>
<text x="94" y="284.1">PA0/WKUP/CTS2/AD1_1/T2_CH1_ETR</text>
<text x="223.4" y="284.1">PB14/AD2_14/T1_2N/T15_1/OP2P/HR_D1</text>
<text x="268" y="287.9">34</text>
<text x="268" y="282.9">35</text>
<text x="433.1" y="282.9">4</text>
<text x="433.1" y="285.4">5</text>
<text x="456" y="284.1">5V</text>
<text x="75.3" y="289.1">IO5</text>
<text x="87.9" y="293">16</text>
<text x="94" y="289.1">PA1/RTS2/AD1_2/T2_CH2/T15_1N</text>
<text x="236.3" y="289.1">PB13/AD1_13/T1_1N/HR_C2</text>
<text x="268" y="293">33</text>
<text x="342.5" y="293.5" transform="rotate(-90 342.5 293.5)">5V</text>
<text x="425.3" y="290.5">xh-2.54-5p</text>
<text x="44.3" y="294.4">1uF</text>
<text x="75.3" y="294.2">IO6</text>
<text x="94" y="294.2">PA2/TX2/AD1_3/T2_CH3/T15_1/CP2N</text>
<text x="236.1" y="294.2">PB12/AD2_13/T1_BK/HR_C1</text>
<text x="311.2" y="303.1">PWM_E2</text>
<text x="311.2" y="306.9">PWM_E1</text>
<text x="433.1" y="309.5">3</text>
<text x="433.1" y="307">4</text>
<text x="448.4" y="308.2">24V</text>
<text x="456" y="310.7">D+</text>
<text x="473.8" y="307">1</text>
<text x="473.8" y="309.5">2</text>
<text x="486.5" y="308.2">FAN</text>
<text x="496.6" y="310.7">24V</text>
<text x="311.2" y="315.8">PWM_D2</text>
<text x="433.1" y="314.6">1</text>
<text x="433.1" y="312.1">2</text>
<text x="448.4" y="315.8">D-</text>
<text x="465.9" y="314.7">CONN-SIL2</text>
<text x="311.2" y="319.6">PWM_D1</text>
<text x="425.3" y="319.8">CONN-SIL4</text>
<text x="141.8" y="327.7" transform="rotate(-90 141.8 327.7)">PA3/RX2/AD1_4/T2_4/T15_2</text>
<text x="146.9" y="327.7" transform="rotate(-90 146.9 327.7)">VSS1</text>
<text x="152" y="327.7" transform="rotate(-90 152 327.7)">VDD1</text>
<text x="157.1" y="327.7" transform="rotate(-90 157.1 327.7)">PA4/RX2/AD1_4/T2_4/T15_2</text>
<text x="162.1" y="327.7" transform="rotate(-90 162.1 327.7)">PA5/SCK1/T2_1/AD2_2/DA1_2/OP2N</text>
<text x="167.2" y="327.7" transform="rotate(-90 167.2 327.7)">PA6/MISO1/T1_BK/T16_1/T3_1/AD2_3/DA2_1/OP2O</text>
<text x="172.3" y="327.7" transform="rotate(-90 172.3 327.7)">PA7/MOSI1/T3_2/T1_1N/T17_1/AD2_4/CP2P/OP2P</text>
<text x="177.4" y="327.7" transform="rotate(-90 177.4 327.7)">PC4/T1_ETR/TX1/AD2_5</text>
<text x="182.5" y="327.7" transform="rotate(-90 182.5 327.7)">PC5/RX1/OP2M/AD2_11</text>
<text x="187.5" y="327.7" transform="rotate(-90 187.5 327.7)">PB0/T3_3/T1_2N/AD1_11/CP4P/OP4P</text>
<text x="192.6" y="327.7" transform="rotate(-90 192.6 327.7)">PB1/AD1_12/T3_4/T1_3N/CP4O/HR_SCOUT</text>
<text x="197.7" y="327.7" transform="rotate(-90 197.7 327.7)">PB2/AD2_12/CP4N/HR_SCIN</text>
<text x="202.8" y="327.7" transform="rotate(-90 202.8 327.7)">PB10/TX3/T2_3/HR_FLT3</text>
<text x="207.9" y="327.7" transform="rotate(-90 207.9 327.7)">PB11/RX3/T2_CH4/CP6P/HR_FLT4</text>
<text x="212.9" y="327.7" transform="rotate(-90 212.9 327.7)">VSS2</text>
<text x="218" y="327.7" transform="rotate(-90 218 327.7)">VDD2</text>
<text x="311.2" y="328.5">PWM_C2</text>
<text x="473.8" y="324.8">1</text>
<text x="473.8" y="327.3">2</text>
<text x="486.5" y="326">FAN</text>
<text x="496.6" y="328.5">24V</text>
<text x="140.6" y="333.8" transform="rotate(-90 140.6 333.8)">17</text>
<text x="145.7" y="333.8" transform="rotate(-90 145.7 333.8)">18</text>
<text x="150.8" y="333.8" transform="rotate(-90 150.8 333.8)">19</text>
<text x="155.9" y="333.8" transform="rotate(-90 155.9 333.8)">20</text>
<text x="160.9" y="333.8" transform="rotate(-90 160.9 333.8)">21</text>
<text x="166" y="333.8" transform="rotate(-90 166 333.8)">22</text>
<text x="171.1" y="333.8" transform="rotate(-90 171.1 333.8)">23</text>
<text x="176.2" y="333.8" transform="rotate(-90 176.2 333.8)">24</text>
<text x="181.3" y="333.8" transform="rotate(-90 181.3 333.8)">25</text>
<text x="186.3" y="333.8" transform="rotate(-90 186.3 333.8)">26</text>
<text x="191.4" y="333.8" transform="rotate(-90 191.4 333.8)">27</text>
<text x="196.5" y="333.8" transform="rotate(-90 196.5 333.8)">28</text>
<text x="201.6" y="333.8" transform="rotate(-90 201.6 333.8)">29</text>
<text x="206.7" y="333.8" transform="rotate(-90 206.7 333.8)">30</text>
<text x="211.7" y="333.8" transform="rotate(-90 211.7 333.8)">31</text>
<text x="216.8" y="333.8" transform="rotate(-90 216.8 333.8)">32</text>
<text x="311.2" y="332.3">PWM_C1</text>
<text x="465.9" y="332.5">CONN-SIL2</text>
<text x="367.9" y="340.4" transform="rotate(-90 367.9 340.4)">24V</text>
<text x="45.8" y="362.8">VDC_SEN_MCU</text>
<text x="387.6" y="362.5">10uF</text>
<text x="44.5" y="366.6">IDC_SEN_MCU</text>
<text x="44.5" y="370.4">IA_SEN_MCU</text>
<text x="141.8" y="369.7" transform="rotate(-90 141.8 369.7)">IDC_SEN_MCU</text>
<text x="167.2" y="368.1" transform="rotate(-90 167.2 368.1)">IV_SEN_MCU</text>
<text x="172.3" y="368.8" transform="rotate(-90 172.3 368.8)">IW_SEN_MCU</text>
<text x="177.4" y="370.5" transform="rotate(-90 177.4 370.5)">VDC_SEN_MCU</text>
<text x="182.4" y="370.3" transform="rotate(-90 182.4 370.3)">VEX_SEN_MCU</text>
<text x="197.7" y="370.3" transform="rotate(-90 197.7 370.3)">VAC_SEN_MCU</text>
<text x="192.6" y="372" transform="rotate(-90 192.6 372)">TEMP_SEN_MCU</text>
</g>
</svg>
